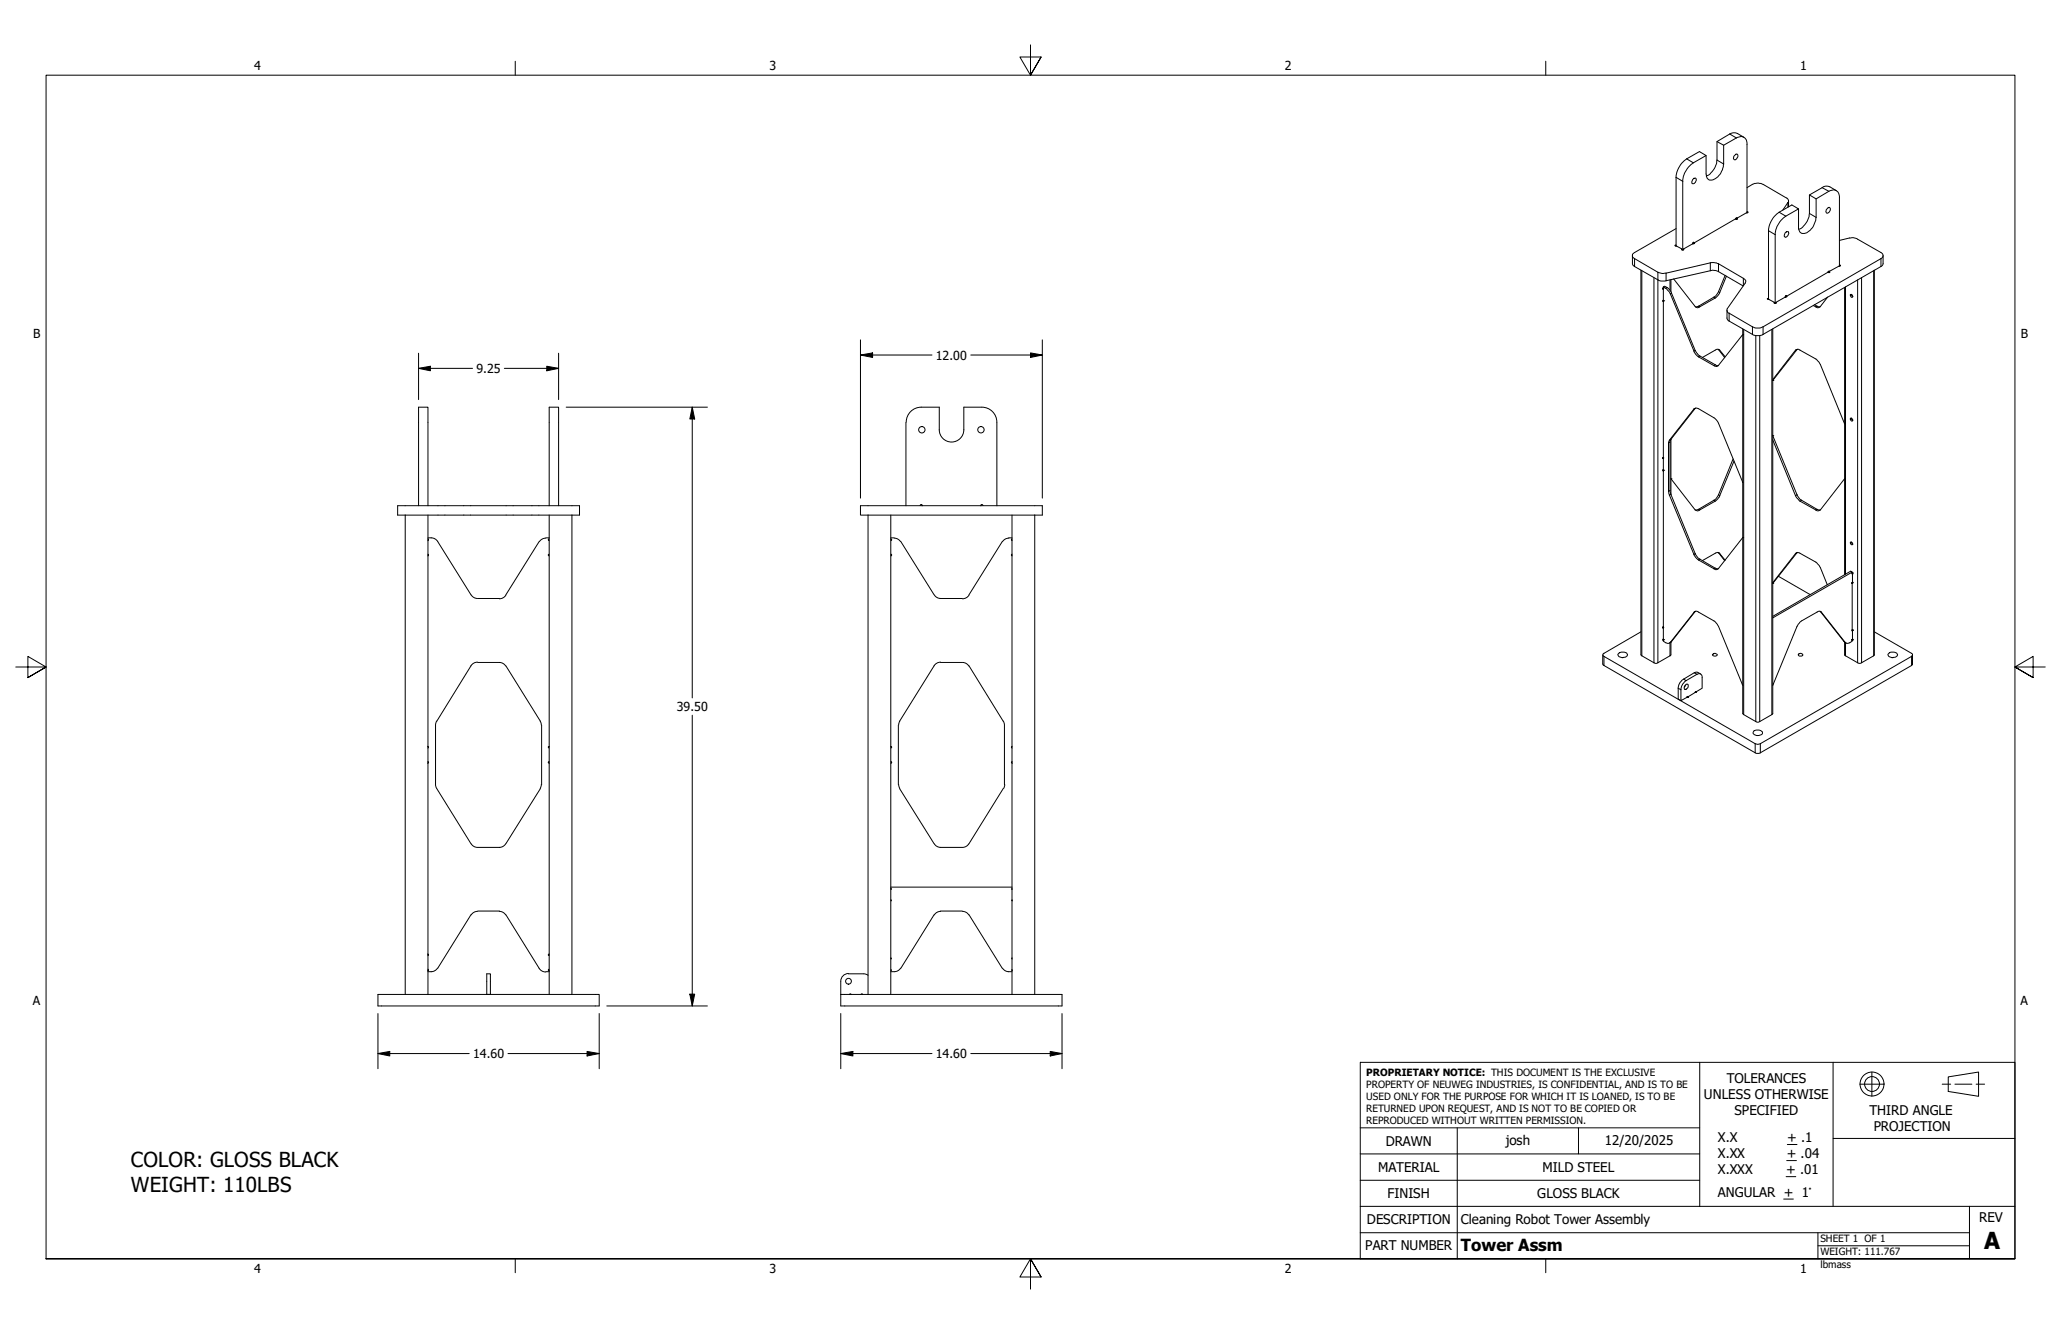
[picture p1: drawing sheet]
<svg xmlns="http://www.w3.org/2000/svg" width="432mm" height="279mm" viewBox="0 0 432 279" stroke-linecap="round" stroke-linejoin="round" font-family="sans-serif">
<!-- layer: Visible (ANSI) -->
<g fill="none" stroke="#000" stroke-width=".21">
<path d="M354.6 37.6a.4 .4 0 0 1 .6-.3 .4 .4 0 0 1 .1 .7 .44 .44 0 0 1-.3 .5 .44 .44 0 0 1-.5-.3zM359.7 29.7l1.4 .7 2.7-1.5a1.37 1.37 0 0 1 1.6-.1 1.37 1.37 0 0 1 .6 1.4v14.4M361.1 30.4v4a3.5 3.5 0 0 1-2.6 3.3 1.03 1.03 0 0 1-1.1-1.3v-3.8M363.7 32.3a.4 .4 0 0 1 .5 .3 .4 .4 0 0 1-.3 .5 .4 .4 0 0 1-.5 .4 .4 .4 0 0 1-.2-.7zM365.4 28.8l-1.4-.9-.9-.1-.7 .3-2.7 1.6v3.8a4 4 0 0 1-2.2 3.3M366 39.3l1.2-.7a2.51 2.51 0 0 1 2.2 0l5.1 2.9 .2 .8-1.2 1.7M384.7 39.9l-1.4-.8-.8-.1-3.4 1.8v3.9a4 4 0 0 1-2.2 3.3M342 53.5v1.8l.3 .4 5.4 3.1 1.1 .1 10-2.3 1.2 .3 5.2 3M343.8 56.6v80.6l2.7 1.6 .6 .1 3-1.7v-2.7M350.1 58.6v2.4M351.2 47.9l-8.7 5a.67 .67 0 0 0-.5 .6 .67 .67 0 0 0 .5 .7l4.8 2.8 .9 .3 .9-.1 9.5-2.2 1 .1 .4 .1 5.7 3.5-.1 .6-3.7 5.3-.1 .5 .3 .4 5.1 3a2.51 2.51 0 0 0 2.2 0l24.7-14.3a.67 .67 0 0 0 .4-.7 .67 .67 0 0 0-.4-.6l-5.3-3-1.3-.1-2.1 .6M351.2 51.3l-.3 .1 1.5 .8"/>
<path d="M351.2 51.6v-14.5a5.1 5.1 0 0 1 2.2-3.8l2.6-1.5 1.4 .8-2.6 1.5a5.1 5.1 0 0 0-2.2 3.9v14.4M352.4 52.2v.1M352.7 52.2v.1M354.6 51.1l-1.9 1v.2l-.2 .1-.1-.2M354.7 50.9l.1-.1 .2 .2-.4 .1M354.7 50.9h.1M354.8 50.7l.2 .2M355 50.9l-.3-.1-.1 .3M361.4 57.7l-1.4 3.4-.5 .9-3.6 2.1-.7 .2M361.7 57.8l-1.5 3.7-.3 .4-.6 .5-3.6 2.1-.5-.3-4.6-5.8M363.6 45.8h.1M363.6 45.8l.3-.2-.1 .3"/>
<path d="M363.6 45.8l-8.6 5.1M363.8 45.9h.1M363.9 45.7v.2l-.3-.1M363.9 45.7v.1M366 44.3l.3 .1-2.4 1.3M374 48.8a.37 .37 0 0 1 .5-.3 .37 .37 0 0 1 .2 .5 .57 .57 0 0 1-.3 .6 .57 .57 0 0 1-.6-.1zM374.7 42.1v1.2M379.1 40.8l1.4 .9 2.7-1.6a1.37 1.37 0 0 1 1.5-.2 1.37 1.37 0 0 1 .7 1.5v14.4M380.5 41.7v3.8a3.6 3.6 0 0 1-2.5 3.4 1.09 1.09 0 0 1-1.2-1.3v-3.8M383 57h.1M383 57l.3-.2-.1 .3M383 57l-8.7 5"/>
<path d="M383 43.5a.38 .38 0 0 1 .5 .2 .38 .38 0 0 1-.1 .4 .46 .46 0 0 1-.3 .5 .46 .46 0 0 1-.6-.3l.2-.4zM383.2 57.1h.1M383.3 56.9l-.1 .2-.2-.1M383.3 56.9v.1M385.4 55.5l.2 .1-2.3 1.3M392.7 56.6v80.6l-2.7 1.6-.6 .1-2.9-1.7v-2.7M394.5 53.5v1.8l-.4 .5-24.7 14.2a2.51 2.51 0 0 1-2.2 0l-5.1-2.9-.3-.4v-1.7M348.4 60.4h.1M348.4 60.5h.1M348.4 60.5v2.4M348.4 62.9v.3l.2-.2M348.4 62.9l.1 .2"/>
<path d="M348.5 60.3l-.1 .2M348.5 60.3v-.2l.7 .4 .6 .8 5.2 12.5 .9 .9 3.4 2 .6-.1 5.2-6.5M348.5 60.1l.2-.2 .5 .3 .9 1 5.3 12.7 .7 .6 3.4 2 .5 .1M348.5 63.1v32.7M348.5 60.3l.1 .2-.2-.1M348.5 63.1h.1M348.6 63h.1M360 73.2l1.3 1.7M361.4 74.7l-1.2-1.4-.5-.1-3 1.7M365.1 68.9v80.6l3 1.8 .6-.2 2.7-1.6v-80.6M365.1 70.1h.1M370.5 62.5l-.2 .1 1.4 .8"/>
<path d="M370.5 62.7v-14.4a5.1 5.1 0 0 1 2.2-3.9l2.7-1.5 1.4 .9-2.7 1.5a5.1 5.1 0 0 0-2.2 3.8v14.5M371.4 79.7h.1M371.4 79.5l4.8-6.2 .2-.1h.4l3.6 2 1 1.1 5.1 12.5M371.7 63.4v.1M372 63.4v.1M374 62.2l-1.9 1.1v.2l-.2 .1-.2-.2M374.1 62h.1M374.1 62h.1l.2 .2h-.4M374.2 62h.1M374.3 62h-.2l-.1 .2M376.6 73.2l-5.2 6.5M380.2 63.8l.8 .5h.3"/>
<path d="M382.9 62.2l-1.6 2.1-.6 .2-.8-.5M386.5 60.2v60.2M387.7 61.7a.35 .35 0 0 1 .4 .2 .35 .35 0 0 1-.1 .4l-.3-.4zM387.9 61.7l.3 .4M189.8 88.5v17.4M193 85.3h3.8v4.7a2.57 2.57 0 0 0 2.5 2.6 2.57 2.57 0 0 0 2.6-2.6v-4.7h3.8a3.1 3.1 0 0 1 3.2 3.1M193 85.3a3.1 3.1 0 0 0-3.1 3.1M208.9 88.5v17.4M348.4 95.9h.1M348.4 95.9v.1M348.4 96l.1 2.4-.1 .2 .2-.1M348.4 98.4l.1 .2"/>
<path d="M348.5 95.8l-.1 .2M348.5 98.6v32.7M348.5 95.8l.1 .2-.2-.1M348.6 98.5h.1M348.6 98.6h-.1M350.1 92l-.2 .4v10.5l.2 .7 5.2 12.6 .4 .6 .4 .3 3.2 1.9 .7 .1M350.1 92v11.5M355.2 85.5l-5.1 6.5M363.1 96.1l-3.1 7.5-.5 .9-3.6 2.2-.7 .1M363.3 96.6l-3.1 7.5-.9 .9-3.6 2-.5-.2-5.1-6.5M371.4 91.2l5.2 12.7 .5 .6 .3 .3 3.3 1.9 .6 .1M371.4 92.1l4.9 12 .8 .9 3.5 1.9 .3 .1 .5-.2 5.1-6.5"/>
<path d="M386.5 88.8h.1M387.7 87.6a.36 .36 0 0 1 .4 .2 .36 .36 0 0 1-.1 .4l-.3-.3zM387.9 87.6v.2l.3 .2M83.3 105.9h38.1v2h-38.1zM84.9 107.9v100.4M87.7 105.9v-20.6h2v20.6M89.6 116.1l.2 .1-.1 .2M89.7 112.9l.1 .2-.2 .1M89.7 112.6a1.97 1.97 0 0 1 2 .8l7 11.2M89.7 107.9v100.4M113 113.4l-7 11.2M114.3 112.7a1.56 1.56 0 0 0-1.3 .7"/>
<path d="M114.4 112.6h.7M115 112.9l-.1 .2 .1 .1M115 116.1l-.1 .1 .1 .2M115.1 105.9v-20.6h1.9v20.6M115.1 107.9v100.4M119.8 107.9v100.4M180.3 105.9h38.1v2h-38.1zM181.9 107.9v100.4M186.6 112.6h.7M186.6 107.9v100.4M186.6 112.9l.1 .1M186.7 116.1l.1 .1-.1 .2"/>
<path d="M186.7 112.9l.1 .2-.1 .1M187.4 112.7a1.56 1.56 0 0 1 1.3 .7M188.7 113.4l7 11.2M193.2 105.8l.1 .1M193.2 105.8l-.2-.1-.2 .2M205.5 105.8l.2-.1 .2 .2M205.5 105.8v.1M210 113.4l-7 11.2M211.3 112.6h.7M211.4 112.7a1.56 1.56 0 0 0-1.4 .7M212 107.9v100.4M212 112.9l-.1 .2 .2 .1"/>
<path d="M212.1 116.1l-.2 .1 .1 .2M216.8 107.9v100.4M350.1 100.3h.1M360 115.8l1.3 1.6M361.4 117.3l-1.2-1.5-.3-.1-.4 .1-2.8 1.6M365.1 101l-5.2-12.6-.6-.8-3.4-2-.4-.1-.5 .1-5.4 6.9v10.4l.2 .8 5.2 12.6 .9 1 3.4 2 .6-.1 5.2-6.6M365.1 112.6h.1M376.6 115.8l-5.2 6.4M386.5 100.3h.1M387.7 113.5a.32 .32 0 0 1 .4 .2 .32 .32 0 0 1-.1 .4l-.3-.3zM387.9 113.5l.3 .5M388 119.8v.2"/>
<path d="M98.7 124.6a1.56 1.56 0 0 0 1.3 .7M100 138.7a1.59 1.59 0 0 0-1.3 .7l-7.2 11.6-.3 .9M100.1 125.3h4.5M100.1 138.7h4.5M104.6 138.7a1.56 1.56 0 0 1 1.3 .8M106 139.4l7.2 11.7M106 124.7a1.62 1.62 0 0 1-1.4 .7M195.8 124.6a1.56 1.56 0 0 0 1.3 .7M197 125.3h4.6M197 138.7h4.6M197.1 138.7a1.62 1.62 0 0 0-1.4 .7l-7.2 11.7M201.6 138.7a1.56 1.56 0 0 1 1.4 .8"/>
<path d="M203 139.4l7.2 11.6 .2 .9M203 124.7a1.62 1.62 0 0 1-1.4 .7M335.8 137.2v1.9l.2 .3 32 18.4 .8-.1 31.7-18.3 .2-.2v-2M339.3 136.7a1.22 1.22 0 0 1 1.7 .5 1.13 1.13 0 0 1-1.1 .5 1.13 1.13 0 0 1-.9-.7zM339.9 137.7h.2M343.8 132.3l-7.9 4.6v.4l31.8 18.5 .5 .1 .6-.1 31.9-18.5v-.3l-.2-.2-7.8-4.5M348.4 131.4h.1M348.4 131.4v.1M348.4 131.5l.1 2.4-.1 .2 .2-.1M348.4 133.9l.1 .2M348.5 131.3l-.1 .2M348.5 134.1v.2l.8 .4h.4l.2-.1 5.1-6.5h.7l3.4 1.9 .7 .7 5.3 12.9"/>
<path d="M348.5 131.3l.1 .2-.2-.1M348.5 134.1h.1M348.6 134h.1M348.6 134l-.1 .1M350.1 134.5l-.3 .2M355.2 128l-5.1 6.5M358.8 137.1a.59 .59 0 0 1 1 .1 .59 .59 0 0 1-1-.1zM371.4 122l4.8-6 .4-.3 4 2.2 .8 1 1.4 3.6M371.4 122.2h.1M371.4 129.1l16.3-9.5 .3 .2-16.6 9.6M372.6 120.7l6.6 3.8M376.7 137.1a.51 .51 0 0 1 .6-.3 .51 .51 0 0 1 .4 .5 .64 .64 0 0 1-1-.2z"/>
<path d="M381.3 128l5.2 6.5M386.5 134.5l.3 .2M388 134h.1M388 122.2v9.8M388 132h.1M388 120h.1M388 132l.1 .1M388 120l.1 .2M388 134.1v.2l-.8 .4-.6-.1-5-6.5h-.7l-3.5 1.9-.7 .7-5.3 12.9M388 134v.1M388 122.2h.1M388 120v.2l.1-.1"/>
<path d="M388 132v.1l.1-.1M388 122v.2M388 133.9h.1M388.1 132.1v1.8M388.1 133.9l.1 .2h-.2M388.1 120.2h.1M388.1 120.2l.1 2h-.2M388.1 132h.1M388.1 133.9l-.1 .1M388.1 132.1h.1M395.5 137a1.31 1.31 0 0 1 2 0 .85 .85 0 0 1-1.1 .7l-.6-.2zM396.4 137.7h.3"/>
<path d="M89.6 156.3l.1 .1M89.6 159.5l.2 .1-.1 .2M89.7 159.8l-.1 .1M89.7 156.3l.1 .2-.2 .2M91.2 151.9v12.4M113.2 151l.2 .9M113.5 151.9v12.4M115 156.3l-.1 .2 .1 .2M115 159.8l.1 .1M115 159.5l-.1 .1 .1 .2M115.1 156.3l-.1 .1M186.6 156.3l.1 .1"/>
<path d="M186.7 159.5l.1 .1-.1 .2M186.7 159.8v.1M186.7 156.3l.1 .2-.1 .2M188.2 151.9v12.4M188.5 151l-.2 .9M210.4 151.9v12.4M212 159.8l.1 .1M212 156.3l-.1 .2 .2 .2M212.1 159.5l-.2 .1 .1 .2M353.1 143.4l-.2 .5M353.1 143.5l.2-.1a.31 .31 0 0 1 .4 0 .31 .31 0 0 1 0 .4 .55 .55 0 0 1-.8 .5v-.4zM353.4 146h.1"/>
<path d="M353.6 146h.1M353.7 145.9h.1M353.7 145.9l-.1 .1h-.2M353.7 145.9v.1M355.2 145h.1M355.2 145l-1.5 .9M355.2 144.9l.2 .1h-.2M355.2 144.9h.1M355.3 144.8v.1M355.3 144.9l1.3-.8v-2.2a.68 .68 0 0 0-.3-.7 .68 .68 0 0 0-.8 0l-2.2 1.4a2.37 2.37 0 0 0-1.1 1.9v2.2l1.4-.8v.1M355.3 144.9l-.1-.1v.2M355.3 144.9h.1"/>
<path d="M356.3 141.2l-.7-.4h-.3l-2.6 1.4a2.22 2.22 0 0 0-1.1 1.9v2.3l.6 .3M367.5 153a1.22 1.22 0 0 1 1.8 .5 1.11 1.11 0 0 1-2-.1zM368.1 154.1h.3M91.2 164.3l.3 .8 7.2 11.6M98.7 176.8a1.56 1.56 0 0 0 1.3 .7M100.1 177.5h4.5M105.9 176.8a1.56 1.56 0 0 1-1.3 .7M113.2 165.2l-7.2 11.5M113.4 164.3l-.2 .8M188.3 164.3l.2 .8M188.5 165.2l7.2 11.5M195.8 176.8a1.56 1.56 0 0 0 1.3 .7"/>
<path d="M197 177.5h4.6M203 176.8a1.56 1.56 0 0 1-1.4 .7M210.2 165.2l-7.2 11.5M210.5 164.3l-.2 .9M89.6 199.8l.1 .1M89.7 199.8l.1 .2-.2 .2M98.7 191.6l-7 11.2M100 190.9a1.56 1.56 0 0 0-1.3 .7M100.1 190.8h4.5M104.6 190.9a1.82 1.82 0 0 1 1.4 .7l7 11.2a1.62 1.62 0 0 0 1.3 .8M115 199.8l-.1 .2 .1 .2M115.1 199.8l-.1 .1"/>
<path d="M186.6 185.8h25.4M186.6 186l.1 .1M186.7 188.5v.2M186.7 186.1v.2M186.7 188.7h.1M195.7 191.6l-7 11.2M197 190.8h4.6M197.1 190.9a1.56 1.56 0 0 0-1.3 .7M201.6 190.9a1.56 1.56 0 0 1 1.4 .7M203 191.6l7 11.2M212 186.1l.1 .2M212 186v.1"/>
<path d="M212 188.6l.1 .1M212.1 188.5l-.1 .2M79.2 208.3h46.3v2.4h-46.3zM89.6 203l.2 .1-.1 .2M89.7 203.3l-.1 .1M91.6 202.8a1.81 1.81 0 0 1-1.9 .7M102 204h.7v4.3h-.7zM114.4 203.5h.7M115 203.3l.1 .1M115 203l-.1 .1 .1 .2M177.7 204h3.2M177.8 203.9a1.62 1.62 0 0 0-1.7 1.6v5.2h46.4v-2.4h-46.4"/>
<path d="M178 208.3l.2-.1 .1 .1M180.7 208.3h.1M180.7 208.3l-.2-.1-.1 .1M180.9 204l1 .3M186.6 203.5h.7M186.6 200.6l.1 .1M186.7 203.1v.2M186.7 200.7v.2M188.7 202.8a1.56 1.56 0 0 1-1.3 .7M210 202.8a1.81 1.81 0 0 0 2 .7M212 200.6l.1 .3M212 203.2l.1 .1"/>
<path d="M212.1 203.1l-.1 .2"/>
<circle cx="193.1" cy="90" r=".67"/>
<circle cx="205.5" cy="90" r=".67"/>
<circle cx="177.8" cy="205.5" r=".6"/>
</g>
<!-- layer: Visible Narrow (ANSI) -->
<g fill="none" stroke="#000" stroke-width=".21">
<path d="M351.2 37.1l1.4 .9M353.4 33.3l1.4 .8M359.7 33.5l1.4 .9M362.4 28.1l1.4 .8M381.8 39.3l1.4 .8M342.5 54.2v1.6M344 56.7v80.7M346.5 58.2v80.6M347.3 57v81.8M349.1 57.2v1.6M349.9 58.6v2.2M352.4 52.2v.1"/>
<path d="M352.7 52.2v.1M354.6 51v.1M354.7 50.9v.2M354.8 50.7l.1 .1M358.3 55.1v1.6M360 55.2v1.7M363.7 45.8l.1 .1M363.9 45.7v.1M365.3 58.3v1.5M370.5 48.3l1.4 .8M372.7 44.4l1.4 .9M374.6 42.4v1"/>
<path d="M379.1 44.7l1.4 .8M383 57l.2 .1M383.3 56.9v.1M389.2 58.6v80.2M390 58.2v80.6M392.6 56.7v80.7M394.1 54.2v1.6M348.4 60.5h.1M348.4 62.9l.2 .1M348.5 63.1h.1M348.5 60.3l-.1 .1M349.2 60.2l-.2 .2"/>
<path d="M350.2 61.4l-.3 .1M355.2 73.4l-.3 .1M355.9 64.1l.2 .2M356.1 74.5l-.2 .2M359.1 62.2l.2 .2M359.3 76.4l-.2 .2M360 73.2l.3 .1M360 61.1l.3 .2M362.3 65.6v1.6M365.3 69v80.7M367.2 68.5v1.5M367.9 70.3v80.8"/>
<path d="M368.7 70.3v80.8M369.4 68.5v1.5M371.2 69v80.7M371.4 79.7h.1M371.7 63.4v.1M372.1 63.4v.1M374 62.2h.1M374.1 62v.2M374.2 61.9l.1 .1M376.5 73.2l-.3 .1M380.7 64.1l-.3 .2M386.7 60.1v60.2"/>
<path d="M348.4 96h.1M348.4 98.4l.2 .1M348.5 95.8l-.1 .1M348.5 98.6h.1M349.9 92.6l-.3 .2M350.1 92l-.3 .2M355.2 85.5l-.3 .2M371.4 91.2h.1M349.9 102.7l-.3 .2M350.1 103.6l-.3 .1M355.2 116l-.3 .1M355.9 106.7l.2 .1"/>
<path d="M356.1 117.1l-.2 .2M359.1 104.8l.2 .2M359.3 119l-.2 .1M360 115.8l.3 .2M360 103.6l.3 .2M376.5 115.8l-.3 .2M376.5 103.6l-.3 .2M377.4 104.8l-.3 .2M380.7 106.7l-.3 .1M336 137.5v1.9M348.4 131.4v.1M348.4 133.9l.2 .1"/>
<path d="M348.5 131.3l-.1 .1M348.6 134l-.1 .1M349.9 134.6v2.8M350.2 134.4l-.3 .2M355.2 128.1l-.3 .2M371.5 122l-.1 .2M381.4 128.1l.2 .2M386.3 134.4l.3 .2M386.7 134.6v2.8M388 122h.1M388 122.2h.1M388 132h.1"/>
<path d="M388 120h.1M388 122.1h.1M388 120.1h.1M388.1 133.9h.1M388.1 122h.1M388.1 132.1h.1M388.1 134h-.1M388.1 133.9l-.1 .1M388.1 120.2h.1M400.5 137.5v1.9M351.6 144.1l.6 .4M352.7 142.2l.6 .4"/>
<path d="M353.5 146h.1M353.7 145.9v.1M355 140.9l.5 .3M355.2 145h.1M355.2 144.9v.1M355.3 144.8v.1M367.7 155.8v1.9M368.8 155.8v1.9"/>
</g>
<!-- layer: Border (ANSI) -->
<path d="M107.9 12.8v2.9M215.9 9.4v6.3l-2.2-3.8h4.4l-2.2 3.8 2.2-3.8M323.8 12.8v2.9M3.3 139.7h6.4l-3.9-2.2v4.4l3.9-2.2-3.9 2.2M428.5 139.7h-6.4l3.9-2.2v4.4l-3.9-2.2 3.9 2.2M9.7 263.7v-248h412.4v248h-412.4h412.4M107.9 263.7v2.9M218.1 267.5l-2.2-3.8 2.2 3.8h-4.4l2.2-3.8v6.3M323.8 263.7v2.9" fill="none" stroke="#000" stroke-width=".21"/>
<!-- layer: Title (ANSI) -->
<g fill="none" stroke="#000" stroke-width=".21">
<path d="M285 222.5h137.1v41.2h-137.1zM285 236.2h71.1M305.3 236.2v27.5M330.7 236.2v5.5M356.1 222.5v30.2M374.5 239.7h2M384 222.5v15.9M389.6 227.1h5.1M392.2 224.5v5.1M406.9 227.1h1.8M408.2 225.6l6.3-1.1v5.1l-6.3-1zM409.6 227.1h3.5"/>
<path d="M414 227.1h1.8M422.1 238.4h-38.1v14.3M285 258.2h127.6M285 252.7h137.1M285 247.2h71.1M285 241.7h71.1M373.7 251.1h2M374.2 246.4h2M374.3 243.1h2.1M380.9 258.2v5.5M412.6 252.7v11M380.9 260.9h31.7"/>
<circle cx="392.2" cy="227" r="2.51"/>
<circle cx="392.2" cy="227" r="1.56"/>
</g>
<!-- layer: Dimension (ANSI) -->
<g fill="none" stroke="#000" stroke-width=".21">
<path d="M87.7 77.2l2.5-.5v1zM87.7 77.2h11.3M87.7 74v9.7M105.7 77.2h11.3M114.6 76.7l2.4 .5-2.4 .5zM117 74v9.7M180.3 74.4l2.5-.5v1zM180.3 74.4h15M180.3 71.2v33.1M203.4 74.4h15M215.9 73.9l2.5 .5-2.5 .5zM218.4 71.2v33.1"/>
<path d="M118.6 85.3h29.6M145 85.3l.5 2.5h-1zM145 85.3v60.9M145 149.8v60.9M79.2 212.3v11.5M125.5 212.3v11.5M127.1 210.7h21.1M144.5 208.2h1l-.5 2.5zM176.1 212.3v11.5M222.5 212.3v11.5M79.2 220.7l2.5-.5v1zM79.2 220.7h19.1"/>
<path d="M106.4 220.7h19.1M123 220.2l2.5 .5-2.5 .5zM176.1 220.7l2.6-.5v1zM176.1 220.7h19.2M203.4 220.7h19.1M220 220.2l2.5 .5-2.5 .5z"/>
</g>
<path d="M87.7 77.2l2.5-.5v1zM114.6 76.7l2.4 .5-2.4 .5zM180.3 74.4l2.5-.5v1zM215.9 73.9l2.5 .5-2.5 .5zM145 85.3l.5 2.5h-1zM144.5 208.2h1l-.5 2.5zM79.2 220.7l2.5-.5v1zM123 220.2l2.5 .5-2.5 .5zM176.1 220.7l2.6-.5v1zM220 220.2l2.5 .5-2.5 .5z" fill="#000"/>
<text font-size="4.9" x="415.7" y="261.6">A</text>
<g font-size="4.3">
<text x="27.4" y="244.3">COLOR: GLOSS BLACK</text>
<text x="27.4" y="249.6">WEIGHT: 110LBS</text>
</g>
<text font-size="3.5" x="306.1" y="262">Tower Assm</text>
<g font-size="2.8">
<text x="361.8" y="226.9">TOLERANCES</text>
<text x="357" y="230.3">UNLESS OTHERWISE</text>
<text x="363.4" y="233.6">SPECIFIED</text>
<text x="391.7" y="233.5">THIRD ANGLE</text>
<text x="290.3" y="240">DRAWN</text>
<text x="315.5" y="239.7">josh</text>
<text x="336.2" y="239.8">12/20/2025</text>
<text x="359.9" y="239.3">X.X</text>
<text x="374.5" y="239.3">+ .1</text>
<text x="392.6" y="236.8">PROJECTION</text>
<text x="288.7" y="245.5">MATERIAL</text>
<text x="323.2" y="245.5">MILD STEEL</text>
<text x="359.9" y="242.6">X.XX</text>
<text x="359.9" y="245.9">X.XXX</text>
<text x="374.2" y="245.9">+ .01</text>
<text x="374.3" y="242.6">+ .04</text>
<text x="290.7" y="251">FINISH</text>
<text x="322.1" y="251">GLOSS BLACK</text>
<text x="359.9" y="250.7">ANGULAR + 1°</text>
<text x="286.4" y="256.4">DESCRIPTION</text>
<text x="306.1" y="256.3">Cleaning Robot Tower Assembly</text>
<text x="414.7" y="256">REV</text>
<text x="286" y="261.9">PART NUMBER</text>
</g>
<g font-size="2.6">
<text x="53.3" y="14.7">4</text>
<text x="161.2" y="14.7">3</text>
<text x="269.2" y="14.7">2</text>
<text x="377.1" y="14.7">1</text>
<text x="6.9" y="70.8">B</text>
<text x="423.4" y="70.8">B</text>
<text x="196.1" y="75.3">12.00</text>
<text x="99.8" y="78.1">9.25</text>
<text x="141.8" y="148.9">39.50</text>
<text x="6.9" y="210.5">A</text>
<text x="423.3" y="210.5">A</text>
<text x="99.1" y="221.6">14.60</text>
<text x="196.1" y="221.6">14.60</text>
<text x="53.3" y="266.6">4</text>
<text x="161.2" y="266.6">3</text>
<text x="269.2" y="266.6">2</text>
<text x="377.1" y="266.6">1</text>
</g>
<g font-size="2.1">
<text x="286.3" y="225.4">PROPRIETARY NOTICE: THIS DOCUMENT IS THE EXCLUSIVE</text>
<text x="286.3" y="227.8">PROPERTY OF NEUWEG INDUSTRIES, IS CONFIDENTIAL, AND IS TO BE</text>
<text x="286.3" y="230.4">USED ONLY FOR THE PURPOSE FOR WHICH IT IS LOANED, IS TO BE</text>
<text x="286.3" y="232.9">RETURNED UPON REQUEST, AND IS NOT TO BE COPIED OR</text>
<text x="286.3" y="235.4">REPRODUCED WITHOUT WRITTEN PERMISSION.</text>
<text x="381.4" y="260.2">SHEET 1 OF 1</text>
<text x="381.4" y="263">WEIGHT: 111.767</text>
<text x="381.4" y="265.5">lbmass</text>
</g>
</svg>
